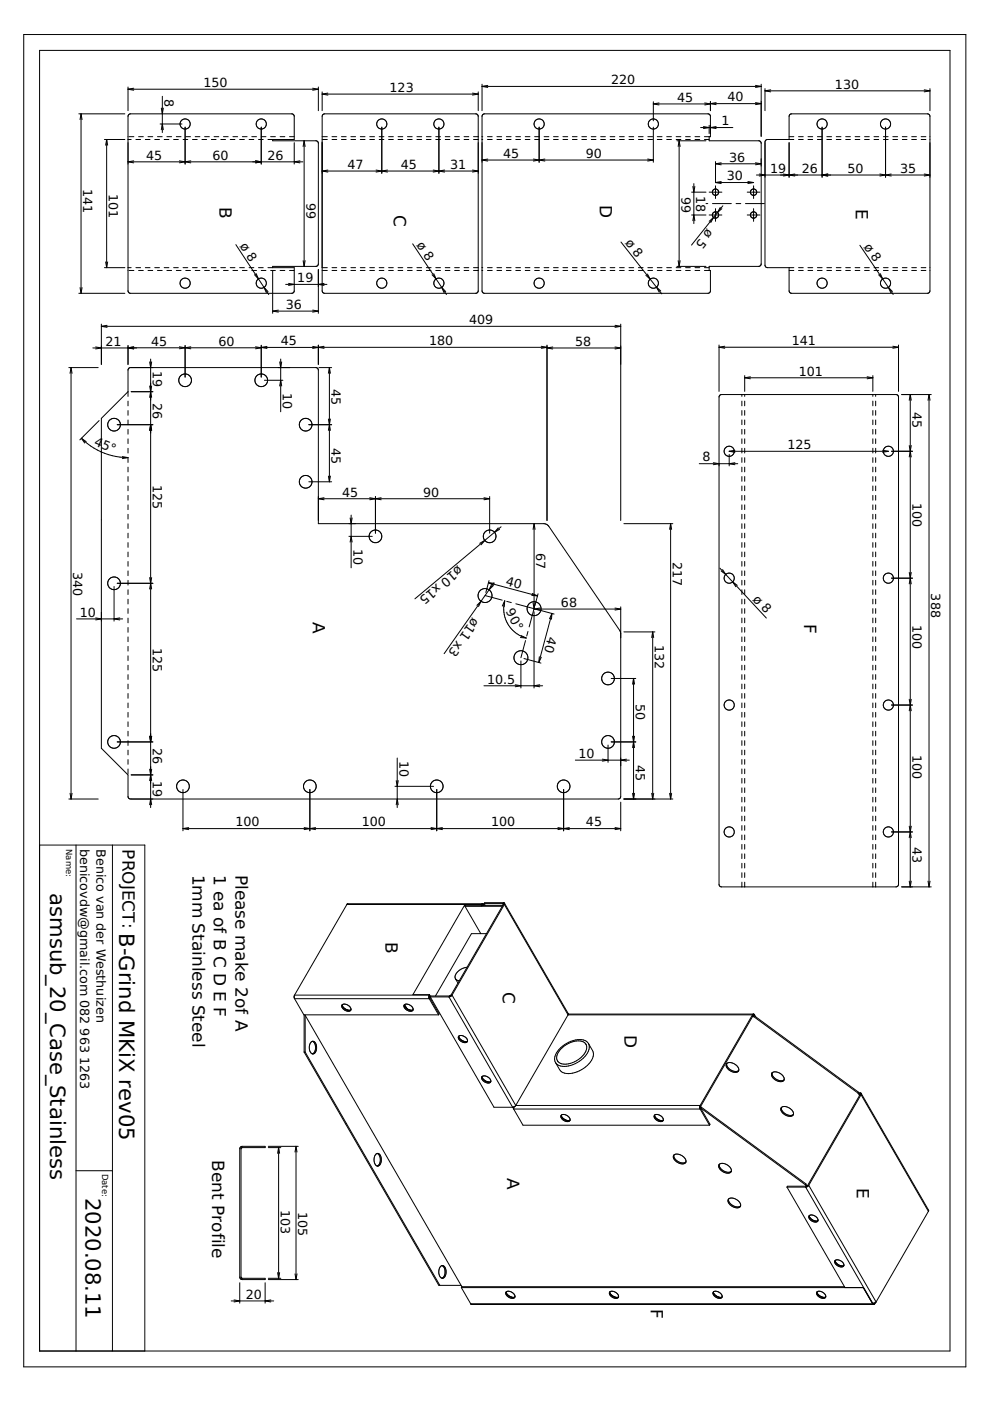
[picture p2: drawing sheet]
<svg xmlns="http://www.w3.org/2000/svg" width="210mm" height="297mm" viewBox="0 0 210 297" stroke-linecap="round" stroke-linejoin="round" font-family="sans-serif">
<g fill="none" stroke="#000" stroke-width=".21">
<path d="M5 7.3h199.8v282.5h-199.8zM8.4 10.7h193v275.7h-193zM27.1 18.4v5.1M27.1 18.9h40.4M27.1 18.9l1.3 .2M28.4 18.7l-1.3 .2M66.3 18.7l1.2 .2M67.5 18.4v5.1M67.5 18.9l-1.2 .2M68.3 19.5v4M68.3 20h33.1M68.3 20l1.2 .2"/>
<path d="M69.5 19.7l-1.2 .3M100.2 19.7l1.2 .3M101.4 19.5v4M101.4 20l-1.2 .2M102.2 17.9v5.6M102.2 18.3h59.2M102.2 18.3l1.2 .2M103.4 18.1l-1.2 .2M160.2 18.1l1.2 .2M161.4 17.9v11M161.4 18.3l-1.2 .2M162.2 18.8v4.7"/>
<path d="M162.2 19.3h35M162.2 19.3l1.2 .2M163.4 19l-1.2 .3M196 19l1.2 .3M197.2 18.8v4.7M197.2 19.3l-1.2 .2M16.7 24.1h9.8M17.2 24.1v38.1M17.2 24.1l.2 1.2M17.2 24.1l-.2 1.2M22.1 29.6h4.4M22.6 29.6v27.1"/>
<path d="M22.6 29.6l.2 1.2M22.6 29.6l-.2 1.2M27.1 29.6h.7M27.1 34.3h37.1M27.1 34.3l1.3 .2M27.4 29h1M28.4 34.1l-1.3 .2M28.8 29.6h1M29.4 29h1M30.8 29.6h1M31.4 29h1M32.8 29.6h1"/>
<path d="M33.4 29h1M33.9 26.3h4.7M34.2 22.9l.2 1.2 .2-1.2M34.2 27.5l.2-1.2 .2 1.2M34.4 20.4v7.7M34.8 29.6h1M35.4 29h1M36.8 29.6h1M37.4 29h1M38 34.1l2.5 .4M38.8 29.6h1M39.2 27v7.8"/>
<path d="M39.4 29h1M40.5 34.1l-2.5 .4M40.8 29.6h1M41.4 29h1M42.8 29.6h1M43.4 29h1M44.8 29.6h1M45.4 29h1M46.8 29.6h1M47.4 29h1M48.8 29.6h1M49.4 29h1"/>
<path d="M50.8 29.6h1M51.4 29h1M52.8 29.6h1M53.4 29h1M54.2 34.1l1.2 .2-1.2 .2M54.8 29.6h1M55.4 29h1M55.4 27v7.8M56.8 29.6h5.6v-4.9l-.2-.4-.4-.2h-34.1l-.4 .2-.2 .4 .1 37.1 .1 .2 .4 .2h34.1l.4-.2 .2-.3v-5h-5.6M57.4 29h1M57.8 29.6v.2h9.2l.3 .2 .2 .4v25.7l-.5 .4h-9.2v.2M59.4 29h1"/>
<path d="M61.4 29h1M62.4 30.2v4.6M63.6 34.1l-1.2 .2 1.2 .2M64.5 29.8v26.7M64.5 29.8l.2 1.3M64.5 29.8l-.2 1.3M68.3 36.3h33.1M68.3 36.3l1.2 .2M68.4 29.6h1M68.4 29h1M68.4 24.3l.4-.2h32.1l.3 .2 .2 .4v37l-.2 .3-.3 .2h-32.1l-.4-.2-.1-.3v-37zM69.5 36.1l-1.2 .2"/>
<path d="M70.4 29.6h1M70.4 29h1M72.4 29.6h1M72.4 29h1M74.4 29.6h1M74.4 29h1M76.4 29.6h1M76.4 29h1M78.4 29.6h1M78.4 29h1M79.7 36.1l2.5 .4M80.4 29.6h1"/>
<path d="M80.4 29h1M80.9 27v9.7M82.2 36.1l-2.5 .4M82.4 29.6h1M82.4 29h1M84.4 29.6h1M84.4 29h1M86.4 29.6h1M86.4 29h1M88.4 29.6h1M88.4 29h1M90.4 29.6h1"/>
<path d="M90.4 29h1M91.8 36.1l2.5 .4M92.4 29.6h1M92.4 29h1M93.1 27v9.7M94.3 36.1l-2.5 .4M94.4 29.6h1M94.4 29h1M96.4 29.6h1M96.4 29h1M98.4 29.6h1M98.4 29h1"/>
<path d="M100.2 36.1l1.2 .2M100.4 29.6h1M100.4 29h1M101.4 36.3l-1.2 .2M102.2 29.6h.2M102.2 29h.2M102.2 33.9h36.3M102.2 33.9l1.2 .2M103.4 29.6h1M103.4 29h1M103.4 33.7l-1.2 .2M105.4 29.6h1"/>
<path d="M105.4 29h1M107.4 29.6h1M107.4 29h1M109.4 29.6h1M109.4 29h1M111.4 29.6h1M111.4 29h1M113.1 33.7l2.4 .4M113.4 29.6h1M113.4 29h1M114.3 27v7.4M115.4 29.6h1"/>
<path d="M115.4 29h1M115.5 33.7l-2.4 .4M117.4 29.6h1M117.4 29h1M119.4 29.6h1M119.4 29h1M121.4 29.6h1M121.4 29h1M123.4 29.6h1M123.4 29h1M125.4 29.6h1M125.4 29h1"/>
<path d="M127.4 29.6h1M127.4 29h1M129.4 29.6h1M129.4 29h1M131.4 29.6h1M131.4 29h1M133.4 29.6h1M133.4 29h1M135.4 29.6h1M135.4 29h1M137.3 33.7l1.2 .2M137.4 29.6h1"/>
<path d="M137.4 29h1M138.5 21.6v4M138.5 27v7.4M138.5 22h12.1M138.5 22l1.2 .3M138.5 33.9l-1.2 .2M139.4 29.6h1M139.4 29h1M139.7 21.8l-1.2 .2M141.4 29.6h1M141.4 29h1M143.4 29.6h1"/>
<path d="M143.4 29h1M143.5 29.8h6.2M144 29.8v26.7M144 29.8l.2 1.3M144 29.8l-.2 1.3M145.4 29.6h1M145.4 29h1M146.9 39.5l.2 1.2 .2-1.2M147.1 38.9v8.5M147.4 29.6h1M147.4 29h1M148.5 27h6.9"/>
<path d="M149.1 26.8l1.3 .2-1.3 .3M149.4 29h1.2v-4.3l-.1-.3-.3-.3h-47.5l-.3 .2-.2 .4v37l.2 .4 .3 .1h47.5l.3-.2 .1-.3v-4.4h-1.2M149.4 29.6h1M149.4 21.8l1.2 .2M150.4 29v.8h10.5l.3 .2 .2 .4-.1 25.7-.4 .4h-10.5v.8M150.4 26.6v1.7M150.6 21.5v2M150.6 22l-1.2 .3M150.6 22h10.8M150.6 22l1.2 .2M151.7 34.3v4.4M151.7 39.4v2.7"/>
<path d="M151.7 34.7h9.7M151.7 34.7l1.2 .2M151.7 38.7h8.1M151.7 38.7l1.2 .2M151.8 26.8l-1.2 .2 1.2 .3M151.8 21.8l-1.2 .2M152.9 34.5l-1.2 .2M152.9 38.5l-1.2 .2M158.6 38.5l1.2 .2M159.8 38.7l-1.2 .2M159.8 39.4v2.7M160.2 34.5l1.2 .2"/>
<path d="M160.2 21.8l1.2 .2M160.4 37.1h36.8M161 36.9l1.2 .2-1.2 .2M161.4 34.7l-1.2 .2M161.4 22l-1.2 .2M166.1 36.9l2.4 .4M167.3 29h1M167.3 29.6v-4.9l.1-.3 .3-.3h28.9l.4 .2 .2 .3v37.1l-.1 .3-.5 .2h-28.9l-.3-.3-.1-.2v-5M167.3 30.2v7.4M168.3 29.6h-5.6l-.3 .1-.2 .4v26.2l.2 .3 .3 .1h5.6M168.5 36.9l-2.4 .4M169.3 29.6h1"/>
<path d="M169.3 29h1M171.3 29.6h1M171.3 29h1M173.3 29.6h1M173.3 29h1M174.3 27v10.6M175.3 29.6h1M175.3 29h1M175.5 36.9l-1.2 .2 1.2 .2M177.3 29.6h1M177.3 29h1M179.3 29.6h1"/>
<path d="M179.3 29h1M181.3 29.6h1M181.3 29h1M183.3 29.6h1M183.3 29h1M185.3 29.6h1M185.3 29h1M186.5 36.9l2.5 .4M187.3 29.6h1M187.3 29h1M187.8 27v10.6M189 36.9l-2.5 .4"/>
<path d="M189.3 29.6h1M189.3 29h1M191.3 29.6h1M191.3 29h1M193.3 29.6h1M193.3 29h1M195.3 29.6h1M195.3 29h1M196 36.9l1.2 .2M197.2 37.1l-1.2 .2M22.1 56.7h4.4M22.4 55.5l.2 1.2"/>
<path d="M22.8 55.5l-.2 1.2M27.1 56.7h.7M27.4 57.3h1M28.8 56.7h1M29.4 57.3h1M30.8 56.7h1M31.4 57.3h1M32.8 56.7h1M33.4 57.3h1M34.8 56.7h1M35.4 57.3h1M36.8 56.7h1"/>
<path d="M37.4 57.3h1M38.8 56.7h1M39.4 57.3h1M40.8 56.7h1M41.4 57.3h1M42.8 56.7h1M43.4 57.3h1M44.8 56.7h1M45.4 57.3h1M46.8 56.7h1M47.4 57.3h1M48.8 56.7h1"/>
<path d="M49.4 57.3h1M50 51.9l7 10.5M50.8 56.7h1M51.4 57.3h1M52.8 56.7h1M53.4 57.3h1M54 58.2l.8 .9M54.3 58l.5 1.1M54.8 59.1a1.08 1.08 0 0 0-.3 1.5 1.08 1.08 0 0 0 1.5 .3M54.8 59.1a1.08 1.08 0 0 1 1.5 .4 1.08 1.08 0 0 1-.3 1.4M54.8 56.7h1M55.4 57.3h1"/>
<path d="M57.4 57.3h1M57.8 57.4v9M59.4 57.3h1M61.4 57.3h1M64.3 55.3l.2 1.2M64.7 55.3l-.2 1.2M67.5 57.2v9.2M68.4 56.7h1M68.4 57.3h1M70.4 56.7h1M70.4 57.3h1M72.4 56.7h1"/>
<path d="M72.4 57.3h1M74.4 56.7h1M74.4 57.3h1M76.4 56.7h1M76.4 57.3h1M78.4 56.7h1M78.4 57.3h1M80.4 56.7h1M80.4 57.3h1M82.4 56.7h1M82.4 57.3h1M84.4 56.7h1"/>
<path d="M84.4 57.3h1M86.4 56.7h1M86.4 57.3h1M87.5 51.7l7.2 10.7M88.4 56.7h1M88.4 57.3h1M90.4 56.7h1M90.4 57.3h1M92 58l.5 1.1-.9-.8M92.4 56.7h1M92.4 57.3h1M94.4 56.7h1"/>
<path d="M94.4 57.3h1M96.4 56.7h1M96.4 57.3h1M98.4 56.7h1M98.4 57.3h1M100.4 56.7h1M100.4 57.3h1M102.2 56.7h.2M102.2 57.3h.2M103.4 56.7h1M103.4 57.3h1M105.4 56.7h1"/>
<path d="M105.4 57.3h1M107.4 56.7h1M107.4 57.3h1M109.4 56.7h1M109.4 57.3h1M111.4 56.7h1M111.4 57.3h1M113.4 56.7h1M113.4 57.3h1M115.4 56.7h1M115.4 57.3h1M117.4 56.7h1"/>
<path d="M117.4 57.3h1M119.4 56.7h1M119.4 57.3h1M121.4 56.7h1M121.4 57.3h1M123.4 56.7h1M123.4 57.3h1M125.4 56.7h1M125.4 57.3h1M127.4 56.7h1M127.4 57.3h1M129.4 56.7h1"/>
<path d="M129.4 57.3h1M131.4 56.7h1M131.4 57.3h1M131.7 51.3l8.6 11M133.4 56.7h1M133.4 57.3h1M135.4 56.7h1M135.4 57.3h1M137.3 58.1l.6 1.1-1-.8M137.4 56.7h1M137.4 57.3h1M139.4 56.7h1"/>
<path d="M139.4 57.3h1M141.4 56.7h1M141.4 57.3h1M143.4 56.7h1M143.4 57.3h1M143.5 56.5h6.2M143.8 55.3l.2 1.2M144.2 55.3l-.2 1.2M145.4 56.7h1M145.4 57.3h1M146.6 40.7h3.1M146.6 45.6h3.1"/>
<path d="M146.9 46.8l.2-1.2 .2 1.2M147.4 56.7h1M147.4 57.3h1M149.4 56.7h1M149.7 43.2h.4M150.4 40.7h2.6M150.4 45.6h2.6M151.1 43.2h4M151.3 46.1l-.6 1.1M151.3 46.1l-.9 .8M151.7 44.2v2.7M152.1 45.1a.67 .67 0 0 0-.9 0 .67 .67 0 0 0 .1 1"/>
<path d="M152.1 45.1a.67 .67 0 0 1 .1 .9 .67 .67 0 0 1-.9 .1M152.7 44l-.6 1.1M153 44.2l-.9 .9M153.3 43.6l-6.7 8.4M156.1 43.2h1M158.1 43.2h4M158.4 40.7h2.7M158.4 45.6h2.7M159.8 44.2v2.7M167.3 57.3h1M169.3 56.7h1M169.3 57.3h1"/>
<path d="M171.3 56.7h1M171.3 57.3h1M173.3 56.7h1M173.3 57.3h1M175.3 56.7h1M175.3 57.3h1M177.3 56.7h1M177.3 57.3h1M179.3 56.7h1M179.3 57.3h1M181.3 56.7h1M181.3 57.3h1"/>
<path d="M182.3 52l7.1 10.4M183.3 56.7h1M183.3 57.3h1M185.3 56.7h1M185.3 57.3h1M186.3 58.3l.9 .8M186.6 58l.6 1.1M187.3 56.7h1M187.3 57.3h1M189.3 56.7h1M189.3 57.3h1M191.3 56.7h1"/>
<path d="M191.3 57.3h1M193.3 56.7h1M193.3 57.3h1M195.3 56.7h1M195.3 57.3h1M14.6 77.9h6.2M15.1 77.9v91.5M15.1 77.9l.2 1.2M15.1 77.9l-.2 1.2M16.7 62.2h9.8M17 61l.2 1.2M17.4 61l-.2 1.2"/>
<path d="M19.7 73.8h9.3M20.3 73.6l1.2 .2-1.2 .2M21.5 68.7v8.6M21.5 69.2h110.1M21.5 69.2l1.2 .2M22.7 69l-1.2 .2M27.1 73.3v4M28.4 73.5l-1.3 .3 1.3 .2M31.7 76.7l.2 1.2 .3-1.2M31.9 76.1v95.1M38 73.5l2.5 .5M39.2 73.3v6.7"/>
<path d="M40.5 73.5l-2.5 .5M54.2 73.5l1.2 .2M55.4 73.2v6.8M55.4 73.7h12.1l-1.2 .2M55.4 73.7l1.2 .2M55.4 73.7h-28.3l1.3 .3M55.4 73.7l-1.2 .3M56 60.9l.8 .9M56 60.9l.5 1.2M56.6 73.4l-1.2 .3M57.8 66h9.7M57.8 66l1.2 .2"/>
<path d="M59 65.7l-1.2 .3M59.3 76.7l.2 1.2 .2-1.2M59.5 76.1v11.2M60.6 60.3h8.7M61.2 60.1l1.2 .2-1.2 .2M66.3 65.7l1.2 .3M66.3 73.4l2.4 .5M67.5 73.2v4.1M67.5 66l-1.2 .2M67.6 77.9h2.7M68.7 60.1l-1.2 .2 1.2 .2M68.7 73.4l-1.2 .2h48.5"/>
<path d="M69.8 77.9v24.2M69.8 77.9l.3 1.2M69.8 77.9l-.2 1.2M93.7 60.9l.8 .9M93.7 60.9l.4 1.2M114.8 73.4l1.2 .2M116 73.2v37.2M116 73.8h15.6M116 73.8l1.2 .2M116 73.6l-1.2 .3M117.2 73.6l-1.2 .2M130.4 69l1.2 .2"/>
<path d="M130.4 73.6l1.2 .2M131.6 68.7v41.7M131.6 69.2l-1.2 .2M131.6 73.8l-1.2 .2M140.1 61.7l-.9-.8 .6 1.1M152.5 73.2v9.8M152.5 73.6h38M152.5 73.6l1.2 .2M153.7 73.4l-1.2 .2M157.9 79.6v3.4M159.1 79.9l-1.2 .2M183.9 79.9l1.2 .2"/>
<path d="M185.1 79.6v3.4M189.2 61.8l-.8-.9 .5 1.1M189.3 73.4l1.2 .2M190.5 73.2v9.8M190.5 73.6l-1.2 .2M17.3 92.9a14 14 0 0 0 9.8 4.1M17.3 92.9l1 .7M17.3 92.9l.7 1M21 89.2l-4.1 4.1M24.9 90h7.5M25.9 96.8l1.2 .2M27.1 83l-5.6 5.7v69.9l5.6 5.7v4.6l.4 .5h103.8l.3-.5v-40.2"/>
<path d="M27.1 84v-5.5l.2-.4 .3-.2 39.6 .1 .3 .5v32.5l48.2 .1 .7 .5 15 22 .2 .8M27.1 85v1M27.1 87v1M27.1 89v1M27.1 91v1M27.1 93v1M27.1 95v1M27.1 97v1M27.1 99v1M27.1 97l-1.2 .2M27.8 83h4.6M31.7 91.3l.2-1.3 .3 1.3"/>
<path d="M31.7 81.8l.5 2.5M32.2 81.8l-.5 2.5M56.1 80.6h3.9M59.3 81.8l.2-1.2 .2 1.2M65.5 90h4.8M69.6 88.8l.5 2.5M70.1 88.8l-.5 2.5M148.3 98.3h8.1M151.2 98.1l1.3 .2-1.3 .2M152.6 83.8l.4-.1h37l.5 .3v103.5l-.3 .5h-37.2l-.5-.3v-103.5zM154.6 95.7h33.8M154.6 95.7l1.2 .2"/>
<path d="M154.6 96.4v2.4M155.8 95.5l-1.2 .2M155.8 98.1l-1.2 .2 1.2 .2M157.3 83.7v.3M157.3 85v1M157.3 87v1M157.3 89v1M157.3 91v1M157.3 93v1M157.3 95v1M157.3 97v1M157.3 99v1"/>
<path d="M157.9 83.7v.3M157.9 85v1M157.9 87v1M157.9 89v1M157.9 91v1M157.9 93v1M157.9 95v1M157.9 97v1M157.9 99v1M157.9 80.1h27.2M157.9 80.1l1.2 .2M185.1 83.7v.3"/>
<path d="M185.1 85v1M185.1 87v1M185.1 89v1M185.1 91v1M185.1 93v1M185.1 95v1M185.1 97v1M185.1 99v1M185.1 80.1l-1.2 .2M185.7 83.7v.3M185.7 85v1M185.7 87v1"/>
<path d="M185.7 89v1M185.7 91v1M185.7 93v1M185.7 95v1M185.7 97v1M185.7 99v1M187.1 95.5l1.3 .2M188.4 95.7l-1.3 .2M189 95.7h4.5M191.2 83.7h6.2M192.8 94.5l.4 2.4M193 83.7v104.3"/>
<path d="M193 83.7l.2 1.2M193 83.7l-.2 1.2M193.2 94.5l-.4 2.4M197 83.7v104.3M197 83.7l.2 1.2M197 83.7l-.2 1.2M27.1 101v1M27.1 103v1M27.1 105v1M27.1 107v1M27.1 109v1M27.1 111v1"/>
<path d="M27.1 113v1M27.1 115v1M27.1 117v1M27.1 119v1M65.5 102.1h4.8M67.5 105.7h36.3M67.5 105.7l1.2 .3M68.7 105.5l-1.2 .2M69.6 100.9l.2 1.2M70.1 100.9l-.3 1.2M74 113.7h4.9M74.2 109.8l.2 1.2 .3-1.2"/>
<path d="M74.2 114.9l.2-1.2 .3 1.2M74.4 109.2v11.2M78.4 105.5l2.4 .5M79.6 105.3v7.7M80.8 105.5l-2.4 .5M101.7 115.2l1.1-.6-.8 .9M102.6 105.5l1.2 .2M103.8 105.3v7.7M103.8 105.7l-1.2 .3M105.6 111.9l-.8 1M105.9 112.2l-1.1 .7M106.2 111.7l-18.2 15.3"/>
<path d="M113.2 111v18.1M113.2 111l.2 1.2M113.2 111l-.2 1.2M132.3 111h10.4M142.2 111v58.4M142.2 111l.2 1.2M142.2 111l-.2 1.2M157.3 101v1M157.3 103v1M157.3 105v1M157.3 107v1M157.3 109v1"/>
<path d="M157.3 111v1M157.3 113v1M157.3 115v1M157.3 117v1M157.3 119v1M157.9 101v1M157.9 103v1M157.9 105v1M157.9 107v1M157.9 109v1M157.9 111v1M157.9 113v1"/>
<path d="M157.9 115v1M157.9 117v1M157.9 119v1M185.1 101v1M185.1 103v1M185.1 105v1M185.1 107v1M185.1 109v1M185.1 111v1M185.1 113v1M185.1 115v1M185.1 117v1"/>
<path d="M185.1 119v1M185.7 101v1M185.7 103v1M185.7 105v1M185.7 107v1M185.7 109v1M185.7 111v1M185.7 113v1M185.7 115v1M185.7 117v1M185.7 119v1M16.2 131.2h9.8"/>
<path d="M20.3 131l1.2 .2-1.2 .2M24.2 124.3v7.4M24.9 123.7h7.5M25.4 131l-1.2 .2 1.2 .2M27.1 121v1M27.1 123v1M27.1 125v1M27.1 127v1M27.1 129v1M27.1 131v1M27.1 133v1M27.1 135v1"/>
<path d="M27.1 137v1M27.1 139v1M31.7 122.5l.5 2.4M32.2 122.5l-.5 2.4M101.1 128.3l.9-.8-.5 1.1M102.8 126.3l3.7 .9M103.6 123.6l10.4 2.7M103.6 123.6l1.2 .1M103.6 123.6l1.1 .5M103.7 123.1l-.7 2.5M104.2 123.9l-.5 1.2M104.6 124.2l-.9 .9"/>
<path d="M104.7 123.6l-10.5 15M107 127.4a6.4 6.4 0 0 0 4.6 7.9M107 127.4l-.1 1.2M107 127.4l-.5 1.1M107.4 127.5l1 .3M109.4 128l3.8 1.1M110.3 135.2l1.3 .1M110.5 134.8l1.1 .5M111.1 139.6l3.6 1M111.4 135.8l-1 3.6M111.9 133.9l-.2 .9M112.7 126.2l1.3 .1"/>
<path d="M112.8 125.8l1.2 .5M113 127.8l.2 1.3M113.2 129.7v16.2M113.2 129.1l-1 3.8M113.2 129.1h18.4M113.2 129.1l1.2 .2M113.4 127.8l-.2 1.3M113.9 129.2l3.6 1M114.1 125.9l-.7 2.5M114.4 139.2l-.2 1.3M114.4 128.9l-1.2 .2M114.8 139.4l-.6 1.1"/>
<path d="M117 130.1l-2.8 10.4M117 130.1l-.1 1.2M117 130.1l-.5 1.1M130.4 128.9l1.2 .2M131.6 129.1l-1.2 .2M132.3 134h6.6M138.4 134v35.4M138.4 134l.2 1.2M138.4 134l-.2 1.2M152.6 120.5l9.9 10.5M153.2 120.8l.7 1-1-.7M156.3 124.1l-1-.7 .7 1"/>
<path d="M157.3 121v1M157.3 123v1M157.3 125v1M157.3 127v1M157.3 129v1M157.3 131v1M157.3 133v1M157.3 135v1M157.3 137v1M157.3 139v1M157.9 121v1M157.9 123v1"/>
<path d="M157.9 125v1M157.9 127v1M157.9 129v1M157.9 131v1M157.9 133v1M157.9 135v1M157.9 137v1M157.9 139v1M185.1 121v1M185.1 123v1M185.1 125v1M185.1 127v1"/>
<path d="M185.1 129v1M185.1 131v1M185.1 133v1M185.1 135v1M185.1 137v1M185.1 139v1M185.7 121v1M185.7 123v1M185.7 125v1M185.7 127v1M185.7 129v1M185.7 131v1"/>
<path d="M185.7 133v1M185.7 135v1M185.7 137v1M185.7 139v1M189 122.6h4.5M192.8 121.4l.4 2.4M193.2 121.4l-.4 2.4M24.9 157.3h7.5M27.1 141v1M27.1 143v1M27.1 145v1M27.1 147v1"/>
<path d="M27.1 149v1M27.1 151v1M27.1 153v1M27.1 155v1M27.1 157v1M27.1 159v1M31.7 156.1l.2 1.2 .3-1.2M102.6 145.4h12.4M109.2 145.2l1.2 .2-1.2 .2M110.4 140.1v5.8M114.4 145.2l-1.2 .2 1.2 .2M128.9 158v3.6"/>
<path d="M129.6 157.3h5.2M129.6 143.8h5.2M134.1 156.1l.4 2.4M134.3 143.8v25.6M134.3 143.8l.2 1.3M134.3 143.8l-.2 1.3M134.5 156.1l-.4 2.4M157.3 141v1M157.3 143v1M157.3 145v1M157.3 147v1M157.3 149v1"/>
<path d="M157.3 151v1M157.3 153v1M157.3 155v1M157.3 157v1M157.3 159v1M157.9 141v1M157.9 143v1M157.9 145v1M157.9 147v1M157.9 149v1M157.9 151v1M157.9 153v1"/>
<path d="M157.9 155v1M157.9 157v1M157.9 159v1M185.1 141v1M185.1 143v1M185.1 145v1M185.1 147v1M185.1 149v1M185.1 151v1M185.1 153v1M185.1 155v1M185.1 157v1"/>
<path d="M185.1 159v1M185.7 141v1M185.7 143v1M185.7 145v1M185.7 147v1M185.7 149v1M185.7 151v1M185.7 153v1M185.7 155v1M185.7 157v1M185.7 159v1M189 149.5h4.5"/>
<path d="M192.8 148.3l.4 2.4M193.2 148.3l-.4 2.4M8.4 179.2h22.3v107.2M14.6 169.4h6.2M14.9 168.2l.2 1.2M15.3 168.2l-.2 1.2M16.1 179.2v107.2M23.8 179.2v107.2M27.1 161v1M27.1 163v1M27.8 164.3h4.6M31.7 163.1l.5 2.4"/>
<path d="M31.7 170.6l.2-1.2 .3 1.2M32.2 163.1l-.5 2.4M38.8 167.4v8.7M38.8 175.7h92.8M38.8 175.7l1.2 .2M40 175.5l-1.2 .2M64.5 175.5l2.4 .4M65.7 167.4v8.7M66.9 175.5l-2.4 .4M83.7 166.7h8.2M84 165.5l.2 1.2 .2-1.2M84 170.6l.2-1.2 .2 1.2"/>
<path d="M84.2 160.7v10.5M91.4 175.5l2.4 .4M92.6 167.4v8.7M93.8 175.5l-2.4 .4M118.3 175.5l2.4 .4M119.5 167.4v8.7M120.7 175.5l-2.4 .4M122 161.2h11.4M127.7 161l1.2 .2-1.2 .2M130.4 175.5l1.2 .2M131.6 170.1v6M131.6 175.7l-1.2 .2"/>
<path d="M132.3 169.4h10.4M132.8 161l-1.2 .2 1.2 .2M134.1 168.2l.2 1.2M134.5 168.2l-.2 1.2M138.2 168.2l.2 1.2M138.6 168.2l-.2 1.2M142 168.2l.2 1.2M142.4 168.2l-.2 1.2M157.3 161v1M157.3 163v1M157.3 165v1M157.3 167v1"/>
<path d="M157.3 169v1M157.3 171v1M157.3 173v1M157.3 175v1M157.3 177v1M157.3 179v1M157.9 161v1M157.9 163v1M157.9 165v1M157.9 167v1M157.9 169v1M157.9 171v1"/>
<path d="M157.9 173v1M157.9 175v1M157.9 177v1M157.9 179v1M185.1 161v1M185.1 163v1M185.1 165v1M185.1 167v1M185.1 169v1M185.1 171v1M185.1 173v1M185.1 175v1"/>
<path d="M185.1 177v1M185.1 179v1M185.7 161v1M185.7 163v1M185.7 165v1M185.7 167v1M185.7 169v1M185.7 171v1M185.7 173v1M185.7 175v1M185.7 177v1M185.7 179v1"/>
<path d="M189 176.4h4.5M192.8 175.2l.4 2.4M193.2 175.2l-.4 2.4M73.5 191.8l-11 19.2M73.5 191.8h28.6M73.6 191.7l-.1 .1M73.6 191.7h.1M98.5 191.9l.1 .2M98.5 191.9l-11 19h3.6M98.5 191.9h3.5M98.6 192.1l3.3 5.9M98.6 192.1h7.9"/>
<path d="M98.6 192.1h3.6M98.6 192.1h.1M102 191.9l.2 .2M102.1 191.8l-.1 .1M102.2 192v.1M102.2 192h4.4M102.2 191.9v.1M102.2 191.9h.1M102.3 191.6l-.2 .2M102.3 191.9h-.1M102.3 191.6l-28.7 .1M102.3 191.6l.1 .1"/>
<path d="M102.3 191.6h.1M102.3 191.9h.1M102.4 191.9h.1M102.4 191.9v.1M102.4 191.7h.1M102.5 191.7l.2 .3M102.7 191.6h3.9M102.7 191.6l.2 .4M103.1 198h-3.1l-7.7 13.2M106.6 191.6h.1M106.6 191.6l.1 .2M106.7 191.6h.1"/>
<path d="M106.7 191.8l-11.2 19.3M106.7 191.6v.1M106.7 191.7v.1M106.7 191.7h.1M106.9 191.4v.1M106.9 191.4h-4.1l-.1 .2M106.9 191.8l-11.1 19.2M106.9 191.8l13.5 23.4M106.9 191.5h.1M107 191.5l13.5 23.5M107 191.5h.1M107 191.5v.1"/>
<path d="M107 191.6l-.1 .2M157.3 181v1M157.3 183v1M157.3 185v1M157.3 187v1M157.9 181v1M157.9 183v1M157.9 185v1M157.9 187v1M185.1 181v1M185.1 183v1M185.1 185v1"/>
<path d="M185.1 187v1M185.7 181v1M185.7 183v1M185.7 185v1M185.7 187v1M191.2 188h6.2M192.8 186.8l.2 1.2M193.2 186.8l-.2 1.2M196.8 186.8l.2 1.2M197.2 186.8l-.2 1.2M62.5 211.7l1.9 3.5h28.6M62.5 211v.7"/>
<path d="M62.5 211.7h28.5M62.5 211h28.5M64.5 215.2v7.9M64.6 215.2l33.3 57.6M64.7 215.3v7.8M72.6 213a1.23 1.23 0 0 0 1.7 1.3l.1-.2M72.6 213a1.32 1.32 0 0 1 1.8 1.1M72.6 213v.4M72.6 213.4l.5 .5 .8 .3M72.6 213.4l.5 .4 .8 .4M73.9 214.2h.2M74.4 214.1l-.3 .1"/>
<path d="M85.7 213.1l.1 .3M85.7 213.1l.4 .6M85.8 213l-.1 .1M85.8 213a1.05 1.05 0 0 0 1.1 1.4l.5-.1 .2-.2M85.8 213a1.36 1.36 0 0 1 1.8 1.1M85.8 213l.5 .8M85.8 213.4a1.47 1.47 0 0 0 1.7 .7M85.8 213.4l.5 .4M86.3 213.8l.9 .4M87.2 214.2h.1M87.6 214.1h-.1M91 211.7l2 3.5"/>
<path d="M91 211v.7M91.1 210.9l-.1 .1M91.1 210.9v.3M91.1 211.4h4.1M91.1 211.4h.1M91.1 211.3v.1M91.1 211.4v.1M91.1 211.3h.1M91.1 211.5h.1M91.1 211.2v.1M91.1 211.5v.1M91.1 211.2h.1"/>
<path d="M91.1 211.6l2 3.4-.1 .2M91.1 211.6h.2M95.2 211.4l13.5 23.4M95.3 211.2h-4l-.1 .2 13.5 23.4h4M95.3 211.2h.1M95.4 211.1l-.1 .1M95.5 211.1h-.1M95.8 211l-.6 .4M95.8 211l13.6 23.4M96.6 207.5l.5 .9M96.6 207.5l.3 .3 .5 .1M97.3 219.7a1.28 1.28 0 0 1 1.8 1.1 1.24 1.24 0 0 1-1.9-1z"/>
<path d="M97.3 219.7v.3M97.3 219.7h.1M99 205.1a2.59 2.59 0 0 0-2.5 2.3l.1 .1M120.4 215.2h39.1M120.4 215.2l-11 19.2M120.5 215.1l-.1 .1M120.5 215v.1M120.5 215h39.3M120.5 215h.1M159.5 215.2l-11 19.2M159.5 215.5h.3M159.7 215.4l-11.2 19.2"/>
<path d="M159.7 215.4h.2M159.7 215.3v.1M159.7 215.3h.1M159.8 215l-.3 .2M159.8 215h.1M159.8 215.3h.1M159.8 215.5l22.1 16.3M159.8 215l.1 .1M159.9 215.3v.1M159.9 215.1l.3 .5M159.9 215.4l22.1 16.2M159.9 215.4l-.1 .1"/>
<path d="M64.5 223.1l28.5 49.4h4.8M64.5 223.1h.2M64.7 223.1l28.6 49.4M66.2 220.8a1.66 1.66 0 0 1 0 2.6M66.2 220.8a1.47 1.47 0 0 1 .7 2.3l-.3 .3h-.4M66.2 220.8a1.65 1.65 0 0 0 0 2.6M97.3 220l.1 .2M97.4 220.2l1.1 .6M98.5 220.8l.3 .1M98.5 220.8h.1M98.6 220.9h.2M99.1 220.7l-.3 .2"/>
<path d="M102.2 228.3a1.28 1.28 0 0 1 1.8 1.1 1.24 1.24 0 0 1-1.8-1.1zM102.2 228.2l.1 .4M102.3 228.6l.1 .2M102.3 228.6l.6 .6 .8 .2M102.4 228.7l1.2 .7M103.5 229.4h.2M103.7 229.4h.1M104.1 229.3l-.4 .1M108.8 234.7l-.1 .1M108.8 234.8l.1 .3M108.8 234.7v.1M108.9 235.1l2 3.5h39.5"/>
<path d="M108.9 235.1h39.6M109 234.9h.1M109.1 234.9h-.1M109.4 234.4h39.1M109.4 234.4l-.6 .3M118.2 224.9v.1M119 236.4a1.28 1.28 0 0 1 1.8 1.2 1.24 1.24 0 0 1-1.8-1.1zM119 236.5l.1 .3M119.1 236.8l.1 .2M119.1 236.8l.1 .1M119.2 237l.6 .5 .8 .1M119.2 236.9l.7 .5 .6 .2"/>
<path d="M120.5 237.6h.1M120.9 237.5l-.3 .1M124.2 221.4l.1 .1M124.2 221.4a2.61 2.61 0 0 1-1.2 3 4.2 4.2 0 0 1-4.5 .9l-.3-.4M124.2 221.4a2.61 2.61 0 0 0-3.2-.4 4.2 4.2 0 0 0-3 3.4l.2 .5M124.8 221.2l.8 1.6a3 3 0 0 1-1.4 3.4 4.8 4.8 0 0 1-5.1 1l-1.3-1.9M124.8 221.2a3 3 0 0 1-1.5 3.5 4.8 4.8 0 0 1-5.1 1l-.4-.4M124.8 221.2a3 3 0 0 0-3.8-.4 4.8 4.8 0 0 0-3.4 3.9l.2 .6M138.8 236.4a1.28 1.28 0 0 1 1.8 1.2 1.24 1.24 0 0 1-1.9-1.1zM138.8 236.5v.3M138.8 236.8l.7 .5 .8 .3M138.8 236.8l.7 .6 .8 .2"/>
<path d="M140.3 237.6h.1M140.6 237.5l-.3 .1M148.5 234.4v.7M148.5 235.1l1.9 3.5M148.5 234.8h.1M148.5 234.8h.2M148.5 234.7v.1M148.5 234.7h.1M148.5 234.8v.1M148.5 234.6v.1M148.5 234.9h.1M148.5 234.6h.1"/>
<path d="M148.5 234.9l.1 .1M148.6 235l1.9 3.4-.1 .2M148.6 235h.1M148.6 235l22.1 16.2M148.7 234.8l22.1 16.2M148.7 234.8l-.1 .2M154.1 225.5a1.82 1.82 0 0 0 2.5 1.5M154.1 225.5h.1M154.1 225.5a1.82 1.82 0 0 1 2.5 1.5M154.1 225.5a1.5 1.5 0 0 0 1.5 1.8 .85 .85 0 0 0 1-.3M163.7 227.5a1.82 1.82 0 0 0 2.5 1.4M163.7 227.5h.1"/>
<path d="M163.7 227.5a1.82 1.82 0 0 1 2.6 1.4M163.7 227.5a1.5 1.5 0 0 0 1.5 1.8 .85 .85 0 0 0 1.1-.4M165.7 234.8a1.82 1.82 0 0 0 2.5 1.5M165.7 234.8h.1M165.7 234.8a1.82 1.82 0 0 1 2.5 1.5M165.7 234.8a1.5 1.5 0 0 0 1.5 1.9 .85 .85 0 0 0 1-.4M181.9 231.8l.3 .5M182 231.6l.3 .5M182 231.6l-.1 .2M182.1 231.7l.4 .1M182.2 231.9h.1M182.3 231.9h.1"/>
<path d="M182.3 232.1l-11.1 19.3M182.3 231.9l.1 .1M182.4 232.1h-.1M182.4 232h.1M182.4 232v.1M182.5 231.8h.1M182.6 232.1l-11.1 19.2M182.6 232.1l14.2 24.7M182.6 231.8h.1M182.6 231.8l14.3 24.8-.1 .2M182.6 231.8v.1M182.6 231.9v.2"/>
<path d="M16.1 248.2h7.7M51 243.2l.4-.2h4.8v.3h-4.8l-.3 .3v27.2l.3 .2h4.8v.3h-4.8l-.3-.1-.3-.3v-27.3zM56.9 243h6.3M56.9 243.3h2.6M59.1 243.3v27.7M59.1 243.3l.2 1.2M59.1 243.3l-.2 1.2M62.8 243v28.3M62.8 243l.2 1.3M62.8 243l-.3 1.3M80 244.6a1.66 1.66 0 0 1 0 2.6M80 244.6a1.45 1.45 0 0 1 .7 2.1 .68 .68 0 0 1-.7 .5"/>
<path d="M80 244.6a1.65 1.65 0 0 0 0 2.6M142.9 244.9a1.82 1.82 0 0 0 2.5 1.5M142.9 244.9a1.5 1.5 0 0 0 1.5 1.8 .85 .85 0 0 0 1-.3M142.9 244.9a1.82 1.82 0 0 1 2.5 1.5M145.4 246.4h.1M152.5 246.9a1.82 1.82 0 0 0 2.5 1.4M152.5 246.9h.1M152.5 246.9a1.82 1.82 0 0 1 2.5 1.4M152.5 246.9a1.5 1.5 0 0 0 1.5 1.8 .85 .85 0 0 0 1-.4M154.5 254.2a1.82 1.82 0 0 0 2.5 1.5M154.5 254.2a1.82 1.82 0 0 1 2.5 1.5M154.5 254.2a1.5 1.5 0 0 0 1.5 1.9 .85 .85 0 0 0 1-.4"/>
<path d="M155 248.3h.1M157 255.7h.1M166.9 251.7h3.9M166.9 251.7l12.3 21.3M170.7 251.2l.2 .3M170.8 251.7l14.3 24.7M170.8 251l.3 .4M170.8 251l-.1 .2M170.9 251.5h-3.9l-.1 .2M171 251.5h-.1M171 251.5h.1M171.1 251.5h-.1"/>
<path d="M171.1 251.4v.1M171.1 251.4h.1M171.2 251.4h-.1M171.5 251.3l-.7 .4M171.5 251.3l14.2 24.7M171.6 257.7a1.28 1.28 0 0 1 1.8 1.2 1.24 1.24 0 0 1-1.9-1.1zM171.6 257.8v.3M171.6 257.7v.1M171.6 258.1l.7 .6 .8 .2M171.6 258.1l.7 .5 .8 .3M173.4 258.8l-.3 .1M196.8 256.8l-11.1 19.2"/>
<path d="M49 275.8h9M49.6 275.6l1.2 .2-1.2 .2M50.8 272v4.3M51.2 270.9v.1M56.2 272v4.3M56.9 271.3h6.3M56.9 271h2.6M57.4 275.6l-1.2 .2 1.2 .2M58.9 269.8l.2 1.2M59.3 269.8l-.2 1.2M62.5 270.1l.3 1.2M63 270.1l-.2 1.2"/>
<path d="M93.7 268.3a1.66 1.66 0 0 1 0 2.7M93.7 268.3a1.47 1.47 0 0 1 .7 2.3l-.4 .4h-.3M93.7 268.3a1.65 1.65 0 0 0 0 2.7M97.8 273h85.2M97.8 273l2 3.4M97.9 272.8l-.1 .2M97.9 272.8h81.1M99.8 276.4h85.3M99.8 276.4l.2 .2h85.2M107.3 273.9a1.28 1.28 0 0 1 1.8 1.2 1.24 1.24 0 0 1-1.8-1.1zM107.3 273.9l.1 .3M107.3 273.9h.1"/>
<path d="M107.4 274.2l.1 .2M107.4 274.2v.1M107.4 274.3l.1 .1M107.5 274.4l1.2 .7M107.5 274.4l.6 .5 .8 .2M108.6 275.1h.3M109.2 275l-.3 .1M129.3 273.9a1.28 1.28 0 0 1 1.8 1.2 1.24 1.24 0 0 1-1.9-1.1zM129.3 273.9l.1 .3M129.4 274.2l.1 .2M129.5 274.4l.6 .5 .7 .2M129.5 274.4l.7 .5 .6 .2"/>
<path d="M130.8 275.1h.1M131.1 275l-.3 .1M151.3 273.9a1.23 1.23 0 0 0 1.7 1.3l.1-.2M151.3 273.9a1.32 1.32 0 0 1 1.8 1.1M151.3 273.9v.3M151.3 273.9h.1M151.3 274.2l.1 .2M151.3 274.2v.1M151.3 274.3l.1 .1M151.4 274.4l.7 .5 .7 .2M151.4 274.4l1.2 .7M152.6 275.1h.2"/>
<path d="M153.1 275l-.3 .1M153.1 275h.1M173.2 273.9a1.28 1.28 0 0 1 1.8 1.2 1.24 1.24 0 0 1-1.8-1.1zM173.2 273.9l.1 .3M173.2 273.9h.1M173.3 274.2l.6 .6 .9 .3M173.3 274.2l.6 .7 .9 .2M175.1 275l-.3 .1M177.1 267.3a1.23 1.23 0 0 0 1.7 1.2l.1-.2M177.1 267.3a1.32 1.32 0 0 1 1.8 1M177.1 267.2v.4M177.1 267.6l.1 .2"/>
<path d="M177.1 267.6l.7 .6 .8 .2M177.3 267.7l.6 .5 .7 .2M178.9 268.3l-.3 .1M178.9 268.3h.1M185 276.4l.2 .2M185.2 276.2h.1M185.3 276.6h-.1M185.3 276.6h.1M185.3 276.2h.1M185.4 276.1h.1M185.6 276.2l-.3 .4M185.7 276l-.6 .4"/>
<circle cx="39.2" cy="26.3" r="1.08"/>
<circle cx="55.4" cy="26.3" r="1.08"/>
<circle cx="80.9" cy="26.3" r="1.08"/>
<circle cx="93.1" cy="26.3" r="1.08"/>
<circle cx="114.3" cy="26.3" r="1.08"/>
<circle cx="138.5" cy="26.3" r="1.08"/>
<circle cx="174.3" cy="26.3" r="1.08"/>
<circle cx="187.8" cy="26.3" r="1.08"/>
<circle cx="151.7" cy="40.7" r=".67"/>
<circle cx="159.8" cy="40.7" r=".67"/>
<circle cx="159.8" cy="45.6" r=".67"/>
<circle cx="39.2" cy="60" r="1.08"/>
<circle cx="80.9" cy="60" r="1.08"/>
<circle cx="93.1" cy="60" r="1.08"/>
<circle cx="114.3" cy="60" r="1.08"/>
<circle cx="138.5" cy="60" r="1.08"/>
<circle cx="174.3" cy="60" r="1.08"/>
<circle cx="187.8" cy="60" r="1.08"/>
<circle cx="24.2" cy="90" r="1.35"/>
<circle cx="39.2" cy="80.6" r="1.35"/>
<circle cx="55.4" cy="80.6" r="1.35"/>
<circle cx="64.8" cy="90" r="1.35"/>
<circle cx="154.6" cy="95.7" r="1.08"/>
<circle cx="188.4" cy="95.7" r="1.08"/>
<circle cx="64.8" cy="102.1" r="1.35"/>
<circle cx="79.6" cy="113.7" r="1.35"/>
<circle cx="103.8" cy="113.7" r="1.35"/>
<circle cx="24.2" cy="123.7" r="1.35"/>
<circle cx="102.8" cy="126.3" r="1.48"/>
<circle cx="110.4" cy="139.4" r="1.48"/>
<circle cx="113.2" cy="129.1" r="1.48"/>
<circle cx="154.6" cy="122.6" r="1.08"/>
<circle cx="188.4" cy="122.6" r="1.08"/>
<circle cx="24.2" cy="157.3" r="1.35"/>
<circle cx="128.9" cy="143.8" r="1.35"/>
<circle cx="128.9" cy="157.3" r="1.35"/>
<circle cx="154.6" cy="149.5" r="1.08"/>
<circle cx="188.4" cy="149.5" r="1.08"/>
<circle cx="38.8" cy="166.7" r="1.35"/>
<circle cx="65.7" cy="166.7" r="1.35"/>
<circle cx="92.6" cy="166.7" r="1.35"/>
<circle cx="119.5" cy="166.7" r="1.35"/>
<circle cx="154.6" cy="176.4" r="1.08"/>
<circle cx="188.4" cy="176.4" r="1.08"/>
</g>
<g font-size="4.5">
<text x="10.6" y="189.4" transform="rotate(90 10.6 189.4)">asmsub_20_Case_Stainless</text>
<text x="25.3" y="197.8" transform="rotate(90 25.3 197.8)">B-Grind MKiX rev05</text>
<text x="18.2" y="254" transform="rotate(90 18.2 254)">2020.08.11</text>
</g>
<g font-size="3.6">
<text x="46.5" y="43.8" transform="rotate(90 46.5 43.8)">B</text>
<text x="83.5" y="45.6" transform="rotate(90 83.5 45.6)">C</text>
<text x="127.2" y="43.5" transform="rotate(90 127.2 43.5)">D</text>
<text x="181.5" y="44.2" transform="rotate(90 181.5 44.2)">E</text>
<text x="66.4" y="131.8" transform="rotate(90 66.4 131.8)">A</text>
<text x="170.5" y="132.2" transform="rotate(90 170.5 132.2)">F</text>
<text x="26" y="180" transform="rotate(90 26 180)">PROJECT:</text>
<text x="40.8" y="185.4" transform="rotate(90 40.8 185.4)">1mm Stainless Steel</text>
<text x="45.4" y="185.4" transform="rotate(90 45.4 185.4)">1 ea of B C D E F</text>
<text x="49.9" y="185.4" transform="rotate(90 49.9 185.4)">Please make 2of A</text>
<text x="81.8" y="199.6" transform="rotate(90 81.8 199.6)">B</text>
<text x="106.6" y="210.4" transform="rotate(90 106.6 210.4)">C</text>
<text x="132.4" y="219.4" transform="rotate(90 132.4 219.4)">D</text>
<text x="45" y="245.9" transform="rotate(90 45 245.9)">Bent Profile</text>
<text x="107.6" y="249.7" transform="rotate(90 107.6 249.7)">A</text>
<text x="181.7" y="251.8" transform="rotate(90 181.7 251.8)">E</text>
<text x="138" y="277.6" transform="rotate(90 138 277.6)">F</text>
</g>
<g font-size="2.7">
<text x="129.6" y="17.9">220</text>
<text x="34.9" y="21.1" transform="rotate(90 34.9 21.1)">8</text>
<text x="43.1" y="18.4">150</text>
<text x="82.6" y="19.5">123</text>
<text x="143.6" y="21.6">45</text>
<text x="154.3" y="21.5">40</text>
<text x="177" y="18.8">130</text>
<text x="153" y="26.6">1</text>
<text x="31" y="33.8">45</text>
<text x="45.1" y="33.8">60</text>
<text x="56.7" y="33.8">26</text>
<text x="73.7" y="35.8">47</text>
<text x="85" y="35.8">45</text>
<text x="95.5" y="35.8">31</text>
<text x="106.7" y="33.5">45</text>
<text x="124.2" y="33.5">90</text>
<text x="154.6" y="34.3">36</text>
<text x="17.7" y="40" transform="rotate(90 17.7 40)">141</text>
<text x="23.1" y="41.1" transform="rotate(90 23.1 41.1)">101</text>
<text x="144.5" y="41.7" transform="rotate(90 144.5 41.7)">99</text>
<text x="147.6" y="41.5" transform="rotate(90 147.6 41.5)">18</text>
<text x="154.1" y="38.2">30</text>
<text x="163.3" y="36.6">19</text>
<text x="170" y="36.6">26</text>
<text x="179.7" y="36.6">50</text>
<text x="190.8" y="36.6">35</text>
<text x="65" y="43.1" transform="rotate(90 65 43.1)">99</text>
<text x="50.8" y="52.2" transform="rotate(57 50.8 52.2)">ø 8</text>
<text x="88.3" y="52" transform="rotate(56 88.3 52)">ø 8</text>
<text x="132.4" y="51.6" transform="rotate(52 132.4 51.6)">ø 8</text>
<text x="150" y="48.4" transform="rotate(129 150 48.4)">ø 5</text>
<text x="183.1" y="52.3" transform="rotate(56 183.1 52.3)">ø 8</text>
<text x="63" y="59.8">19</text>
<text x="60.6" y="65.5">36</text>
<text x="99.5" y="68.7">409</text>
<text x="22.3" y="73.3">21</text>
<text x="32" y="73.3">45</text>
<text x="46.3" y="73.3">60</text>
<text x="59.5" y="73.2">45</text>
<text x="91" y="73.2">180</text>
<text x="122" y="73.3">58</text>
<text x="167.9" y="73.2">141</text>
<text x="32.4" y="78.7" transform="rotate(90 32.4 78.7)">19</text>
<text x="60" y="83.2" transform="rotate(90 60 83.2)">10</text>
<text x="70.3" y="82.4" transform="rotate(90 70.3 82.4)">45</text>
<text x="169.4" y="79.6">101</text>
<text x="32.4" y="85.4" transform="rotate(90 32.4 85.4)">26</text>
<text x="193.5" y="87.4" transform="rotate(90 193.5 87.4)">45</text>
<text x="19.8" y="94.4" transform="rotate(23 19.8 94.4)">45°</text>
<text x="70.3" y="94.9" transform="rotate(90 70.3 94.9)">45</text>
<text x="166.9" y="95.2">125</text>
<text x="148.9" y="97.8">8</text>
<text x="32.4" y="102.9" transform="rotate(90 32.4 102.9)">125</text>
<text x="72.5" y="105.3">45</text>
<text x="89.7" y="105.3">90</text>
<text x="193.5" y="106.5" transform="rotate(90 193.5 106.5)">100</text>
<text x="74.9" y="116.3" transform="rotate(90 74.9 116.3)">10</text>
<text x="97.2" y="119.9" transform="rotate(140 97.2 119.9)">ø10 x15</text>
<text x="113.7" y="117.3" transform="rotate(90 113.7 117.3)">67</text>
<text x="142.7" y="119.1" transform="rotate(90 142.7 119.1)">217</text>
<text x="15.5" y="121.2" transform="rotate(90 15.5 121.2)">340</text>
<text x="107.1" y="124" transform="rotate(15 107.1 124)">40</text>
<text x="197.4" y="125.8" transform="rotate(90 197.4 125.8)">388</text>
<text x="16.9" y="130.8">10</text>
<text x="100.2" y="130.8" transform="rotate(125 100.2 130.8)">ø1</text>
<text x="107.2" y="129.6" transform="rotate(62 107.2 129.6)">90°</text>
<text x="118.9" y="128.7">68</text>
<text x="159.5" y="127.1" transform="rotate(47 159.5 127.1)">ø 8</text>
<text x="32.4" y="137.4" transform="rotate(90 32.4 137.4)">125</text>
<text x="96.8" y="135.6" transform="rotate(125 96.8 135.6)">x3</text>
<text x="116.2" y="134.8" transform="rotate(105 116.2 134.8)">40</text>
<text x="138.9" y="136.8" transform="rotate(90 138.9 136.8)">132</text>
<text x="193.5" y="132.5" transform="rotate(90 193.5 132.5)">100</text>
<text x="103.3" y="144.9">10.5</text>
<text x="134.8" y="149.2" transform="rotate(90 134.8 149.2)">50</text>
<text x="32.4" y="158.5" transform="rotate(90 32.4 158.5)">26</text>
<text x="84.7" y="161.4" transform="rotate(90 84.7 161.4)">10</text>
<text x="122.7" y="160.7">10</text>
<text x="193.5" y="160" transform="rotate(90 193.5 160)">100</text>
<text x="32.4" y="165.6" transform="rotate(90 32.4 165.6)">19</text>
<text x="134.8" y="162.3" transform="rotate(90 134.8 162.3)">45</text>
<text x="17" y="180" transform="rotate(90 17 180)">benicovdw@gmail.com 082</text>
<text x="20.5" y="180" transform="rotate(90 20.5 180)">Benico van der Westhuizen</text>
<text x="49.9" y="175.2">100</text>
<text x="76.7" y="175.2">100</text>
<text x="104.1" y="175.2">100</text>
<text x="124.2" y="175.2">45</text>
<text x="193.5" y="179.5" transform="rotate(90 193.5 179.5)">43</text>
<text x="17" y="218.1" transform="rotate(90 17 218.1)">963</text>
<text x="17" y="224" transform="rotate(90 17 224)">1263</text>
<text x="59.5" y="256.5" transform="rotate(90 59.5 256.5)">103</text>
<text x="63.2" y="256.9" transform="rotate(90 63.2 256.9)">105</text>
<text x="52.1" y="275.4">20</text>
</g>
<g font-size="1.8">
<text x="14" y="180" transform="rotate(90 14 180)">Name:</text>
<text x="21.6" y="248.8" transform="rotate(90 21.6 248.8)">Date:</text>
</g>
</svg>
